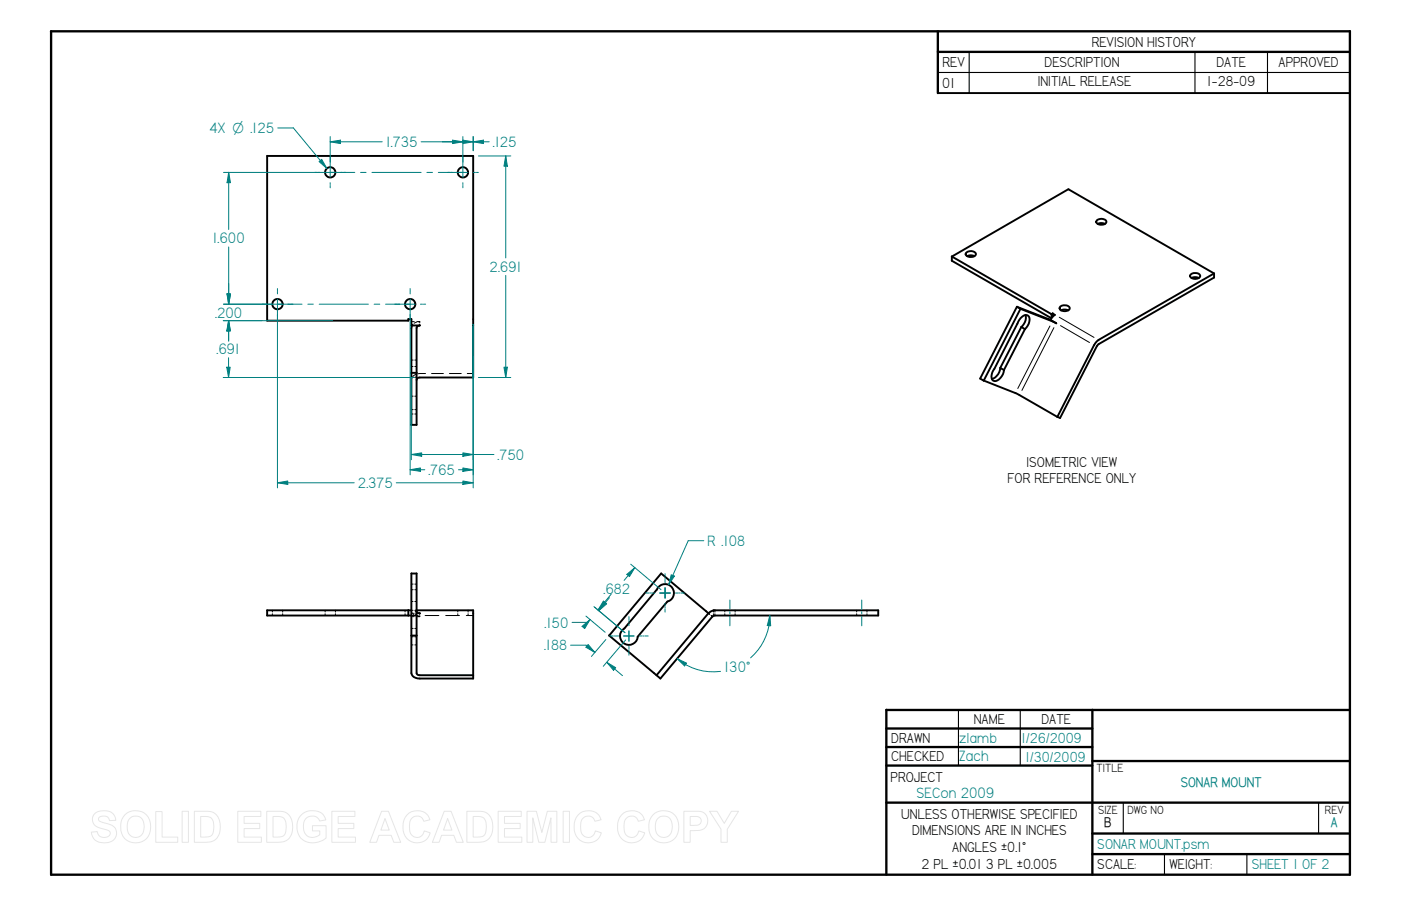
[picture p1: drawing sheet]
<svg xmlns="http://www.w3.org/2000/svg" width="432mm" height="279mm" viewBox="0 0 432 279" stroke-linecap="round" stroke-linejoin="round" font-family="sans-serif">
<g fill="none" stroke="#000" stroke-width=".72">
<path d="M15.7 9.7l400.4-.1v260.1h-400.4zM289.1 9.7v19M289.1 16h127M273.2 218.9v50.8M273.2 218.9h142.9M336.7 218.9v50.8M273.2 224.7h63.5M273.2 230.4h63.5M273.2 236.1h63.5M336.7 234.7h79.4M273.2 247.5h142.9M336.7 257h79.4"/>
<path d="M336.7 263.4h79.4"/>
</g>
<path d="M298.7 16v12.7M368.3 16v12.7M390.7 16v12.7M289.1 22.4h127M295.4 218.9v17.2M314.5 218.9v17.2M346.2 247.6v9.4M406.4 247.6v9.4M358.9 263.4v6.3M384.3 263.4v6.3" fill="none" stroke="#000" stroke-width=".34"/>
<g fill="none" stroke="#000" stroke-width=".59">
<path d="M289.1 28.7h127M329.3 58.4l44.9 25.9M329.3 58.3l-35.9 20.8v1.3M293.3 79.1l30.8 17.8 .3-.2M297.7 78.1a2.05 2.05 0 0 1 3.1 .1 1.77 1.77 0 0 1-3.1 .5zM298.1 79l.9-.3 1.3 .3M338.2 67.8l1.4-.3a1.26 1.26 0 0 1 1.4 1 1.9 1.9 0 0 1-3.1-.1zM338.3 69l.9-.2 1.4 .2M82.3 98.9h43.6v-.5h.9v2h2.6M82.3 98.9v-50.8h63.5v68.3h-16.4a.88 .88 0 0 0-1 .8M293.3 80.4l30.7 17.7M313.4 94.6l-11.3 22.2 1.1 .6 11.3-22.2"/>
<path d="M314.5 95.2l-1.1-.6 10.5 4.1M314.5 95.2l11 4.5M316.1 97.2v1.5l-.5 1.2-.8 .9M324.1 96.9v1.1M324.4 96.6l.7 .5-1.4 1.5 1.8 1.1M324.4 96.6v1.1M325.5 99.7h.1M326.9 94.5a1.76 1.76 0 0 1 2.8 .7 1.88 1.88 0 0 1-3.1-.2zM327 95.7l.9-.2 1.4 .2M366.9 84.8a2.05 2.05 0 0 1 3 .2 1.73 1.73 0 0 1-1.5 1 1.73 1.73 0 0 1-1.6-.9zM367.2 85.7l.9-.2 1.4 .2M374.2 84.3l-36.1 20.9-.9 1.2-11.3 22.2"/>
<path d="M374.2 84.3v1.3l-35.6 20.6-.5 .6M126.8 101.1v29.9h1.6v-29.9M126.8 115h1.6M127 100.4l-.2 .7M129.4 100.4a.88 .88 0 0 0-1 .7M129.4 100.3v.1M303.1 117.3l10.2 4 12.6 7.3M308.3 113.5l1.2 .6M314.8 100.8l-6.5 12.7-.7 1.9a3.1 3.1 0 0 1-1.9 1.5M314.8 100.8l1.1 .7M315.9 101.5a3.1 3.1 0 0 0 .9-4.2 2.14 2.14 0 0 0-2.6 1.3l-8.4 16.3a1.62 1.62 0 0 0 1.1 2.6l1-.5 .9-1 .7-1.9M315.9 101.5l-6.5 12.6"/>
<path d="M338.1 106.7l-11.4 22.2-.8-.3M82.3 189.8h44.5M82.3 188.2h44.5M82.3 188.2v1.6M125.9 188.2v1.6M126.8 196h1.6M128.4 188.2h17.4v21.1h-16.4a2.25 2.25 0 0 1-2.6-1.7v-30.8l1.6 .1v30.7a.84 .84 0 0 0 1 .6h16.4M128.4 188.5l.3 .4 .7 .2M129.2 189.1h.2M129.4 189.1h.1M187.7 196l14.7 12.2M196.5 196.4l9.2-10.9a2.74 2.74 0 0 0 1.3-4.5 2.74 2.74 0 0 0-4.6 .9l-10 11.9a2.73 2.73 0 0 0 0 4.7 2.73 2.73 0 0 0 4.2-2.1"/>
<path d="M217.6 188.5l-13.8-11.6-16.1 19.1M218.4 189.1l-16 19.1M219.6 190.1l-16.1 19.2-1.1-1.1M219.9 188.2v.1M220.3 188.2h50.4v1.6h-50.4M220.3 188.2l-1.4 .4-.5 .5-.8-.6M220.3 189.8l-.7 .4"/>
<circle cx="101.8" cy="53.2" r="1.59"/>
<circle cx="142.7" cy="53.2" r="1.59"/>
<circle cx="85.5" cy="93.8" r="1.59"/>
<circle cx="126.4" cy="93.8" r="1.59"/>
</g>
<g fill="none" stroke="#000" stroke-width=".31">
<path d="M126.7 99.2h1M127.3 100l-.3 .4M128.4 99.3l-.8 .4M128.5 99.2h.9M129.4 99.1v.5M129.4 100v.4M129.4 99.2h-.5M326.5 97.8l10.7 6.3M126.7 116.3h.6M126.7 111h.6M126.8 113h.5M126.9 116.6l-.1 .6"/>
<path d="M127.8 116.3h.6M127.8 113h.6M127.8 111h.6M128.2 115.4l-.9 .7M131.1 115.2l-2.3 .1M133 115.2h3.7M138.5 115.2h3.7M144 115.2h1.8M323.6 100.5l-9.9 19.3M324.8 101l-9.8 19.4M326.9 100.4l8.9 5.2M126.7 122.2h.6"/>
<path d="M126.7 126.3h.6M126.8 127.7h.5M127.8 122.2h.6M127.8 126.3h.6M127.8 127.7h.6M83.9 188.2v.5M83.9 189.3v.5M87.1 188.2v.6M87.1 189.3v.5M100.2 188.2v.5M100.2 189.3v.5M103.4 188.2v.6"/>
<path d="M103.4 189.3v.5M124.8 188.2v.5M124.8 189.3v.5M126.7 189.8h2.2M126.7 188.2h.6M126.7 190.2h1M126.7 189.1h.9M126.7 181.9h.6M126.7 196.4h.6M126.7 193.8h.6M126.7 180.1h.6M126.8 188.5l.2 .5"/>
<path d="M126.8 185.5h.5M126.8 198.9h.5M127.3 189.5l1 .5M127.8 188.2h.6M127.8 181.9h.6M127.8 185.5h.6M127.8 196.4h.6M127.8 193.8h.6M127.8 198.9h.6M127.8 180.1h.6M128 188.2v.6M128 189.3v.5"/>
<path d="M128.5 189.1h.8M128.5 190.2h.9M128.8 190.1l.6 .1M129.4 189.1v.3M129.4 189.8v.4M131 189.8h4.3M137.4 189.8h4.2M141.1 188.2v.5M141.1 189.3v.5M143.7 189.8h2.1M144.3 188.2v.6M144.3 189.3v.5"/>
<path d="M218.4 189.1l.3 .3M219.2 189.8l.4 .4M219.8 189.8h.2M219.8 188.2h.2M219.9 188.2v.6M219.9 189.3v.5M220.2 188.2h.1M220.3 189.3v.5h-.1M220.3 188.2v.6M223.4 188.2v.5M223.4 189.3v.5M226.6 188.2v.6"/>
<path d="M226.6 189.3v.5M264 188.2v.5M264 189.3v.5M267.2 188.2v.6M267.2 189.3v.5"/>
</g>
<path d="M126.8 140.2l3.2-.5v1z" fill="none" stroke="#008080" stroke-width=".31"/>
<path d="M126.8 140.2l3.2-.5v1z" fill="#008080"/>
<path d="M142.7 139.7l3.1 .5-3.1 .5z" fill="none" stroke="#008080" stroke-width=".31"/>
<path d="M142.7 139.7l3.1 .5-3.1 .5z" fill="#008080"/>
<path d="M126.8 116.6v25.2M145.8 110v31.8M155.3 113.2h1.1l-.5 3.2zM126.8 140.2h25.4" fill="none" stroke="#008080" stroke-width=".31"/>
<path d="M155.3 113.2h1.1l-.5 3.2z" fill="#008080"/>
<path d="M155.9 48.1l.5 3.2h-1.1z" fill="none" stroke="#008080" stroke-width=".31"/>
<path d="M155.9 48.1l.5 3.2h-1.1z" fill="#008080"/>
<path d="M147.4 48.1h10M155.9 48v31.5M155.9 84.9v31.5M69.9 113.2h1.1l-.6 3.2zM147.4 116.4h10" fill="none" stroke="#008080" stroke-width=".31"/>
<path d="M69.9 113.2h1.1l-.6 3.2z" fill="#008080"/>
<path d="M70.4 98.9l.6 3.2h-1.1z" fill="none" stroke="#008080" stroke-width=".31"/>
<path d="M70.4 98.9l.6 3.2h-1.1z" fill="#008080"/>
<g fill="none" stroke="#008080" stroke-width=".31">
<path d="M97 53.2h.6M97.7 53.2h.2M98 53.2h.6M100.2 53.2h9.1M101.8 48.3v.7M101.8 49.1v.2M101.8 49.4v.6M101.8 51.6v3.1M101.8 56.3v.6M101.8 57.1h.1M101.8 57.4v.5M111.1 53.2h1.7"/>
<path d="M114.6 53.2h15.2M131.6 53.2h1.7M135.1 53.2h9.2M142.7 48.3v.7M142.7 49.1v.2M142.7 49.4v.6M142.7 51.6v3.1M142.7 56.3v.6M142.7 57.1h.1M142.7 57.4v.5M145.8 53.2h.6M146.6 53.2h.1"/>
<path d="M146.9 53.2h.5M68.8 98.9h33.7M70 90.6h1l-.5 3.2zM70.4 98.8v6.1M80.7 93.8h.6M81.5 93.8h.1M81.8 93.8h.5M83.9 93.8h9.2M85.5 89v.6M85.5 89.7v.2M85.5 90v.6M85.5 92.2v3.2"/>
<path d="M85.5 97v.5M85.5 97.7v.1M85.5 98v.6M94.9 93.8h1.7M98.4 93.8h15.1M115.3 93.8h1.8M118.8 93.8h9.2M126.4 89v.6M126.4 89.7v.2M126.4 90v.6M126.4 92.2v3.2M126.4 97v.5"/>
<path d="M126.4 97.7v.1M126.4 98v.6M129.6 93.8h.5M130.3 93.8h.1M130.6 93.8h.6M68.8 116.4h59M70.4 110.3v6.1"/>
</g>
<path d="M70 90.6h1l-.5 3.2z" fill="#008080"/>
<path d="M70.5 53.2l.5 3.1h-1z" fill="none" stroke="#008080" stroke-width=".31"/>
<path d="M70.5 53.2l.5 3.1h-1z" fill="#008080"/>
<path d="M68.9 53.2h31.3M70.5 53.1v17.7M70.5 76.2v17.6M68.9 93.8h15M70.5 98.9l.5 3.2h-1z" fill="none" stroke="#008080" stroke-width=".31"/>
<path d="M70.5 98.9l.5 3.2h-1z" fill="#008080"/>
<path d="M70 90.6h1l-.5 3.2z" fill="none" stroke="#008080" stroke-width=".31"/>
<path d="M70 90.6h1l-.5 3.2z" fill="#008080"/>
<path d="M145.8 43.7l3.2-.5v1.1zM68.9 98.9h11.9M68.9 93.8h15M70.5 87.4v6.4M70.5 98.8v6.4" fill="none" stroke="#008080" stroke-width=".31"/>
<path d="M145.8 43.7l3.2-.5v1.1z" fill="#008080"/>
<path d="M139.5 43.2l3.2 .5-3.2 .6z" fill="none" stroke="#008080" stroke-width=".31"/>
<path d="M139.5 43.2l3.2 .5-3.2 .6z" fill="#008080"/>
<path d="M136.3 43.7h6.4M142.7 43.2l3.1 .5-3.1 .6zM142.7 42.1v9.5M145.8 43.7h5M145.8 42.1v4.4" fill="none" stroke="#008080" stroke-width=".31"/>
<path d="M142.7 43.2l3.1 .5-3.1 .6z" fill="#008080"/>
<path d="M101.8 43.7l3.1-.5v1.1z" fill="none" stroke="#008080" stroke-width=".31"/>
<path d="M101.8 43.7l3.1-.5v1.1z" fill="#008080"/>
<path d="M101.7 43.7h16.1M101.8 42.1v9.5M129.8 43.7h16M145.8 42.1v4.4M142.7 144.3l3.1 .6-3.1 .5z" fill="none" stroke="#008080" stroke-width=".31"/>
<path d="M142.7 144.3l3.1 .6-3.1 .5z" fill="#008080"/>
<path d="M126.4 144.9l3.2-.6v1.1z" fill="none" stroke="#008080" stroke-width=".31"/>
<path d="M126.4 144.9l3.2-.6v1.1z" fill="#008080"/>
<path d="M126.4 95.4v51M145.8 100v46.4M126.4 144.9h4.5M141.3 144.9h4.5M142.7 148.3l3.1 .6-3.1 .5z" fill="none" stroke="#008080" stroke-width=".31"/>
<path d="M142.7 148.3l3.1 .6-3.1 .5z" fill="#008080"/>
<path d="M85.5 148.9l3.2-.6v1.1z" fill="none" stroke="#008080" stroke-width=".31"/>
<path d="M85.5 148.9l3.2-.6v1.1z" fill="#008080"/>
<path d="M90.4 39.4l10.4 12.5M98.3 49.8l.8-.7 1.7 2.8zM85.5 95.4v55.1M145.8 100v50.5M85.5 148.9h23.7M122.1 148.9h23.7" fill="none" stroke="#008080" stroke-width=".31"/>
<path d="M98.3 49.8l.8-.7 1.7 2.8z" fill="#008080"/>
<path d="M85.6 39.5h4.8M208.7 203.1l2.9 1.4-.6 .9z" fill="none" stroke="#008080" stroke-width=".31"/>
<path d="M208.7 203.1l2.9 1.4-.6 .9z" fill="#008080"/>
<path d="M237.3 189.8l.2 3.2-1-.1z" fill="none" stroke="#008080" stroke-width=".31"/>
<path d="M237.3 189.8l.2 3.2-1-.1z" fill="#008080"/>
<g fill="none" stroke="#008080" stroke-width=".31">
<path d="M205 176.9v1M205 178.2v.2M205 178.7v1M181.3 198.8l2 2.4-2.7-1.6zM187.9 196.1h1M189.2 196.1h.2M189.7 196.1h1M192.2 196.1h3.2M193.8 190.2v1M193.8 191.5v.2M193.8 192v1M193.8 194.6v3.1"/>
<path d="M193.8 199.3v1M197 196.1h1M198.2 196.1h.3M198.8 196.1h1M199 182.9h1.1M200.3 182.9h.3M200.8 182.9h1M203.4 182.9h3.2M205 181.3v3.1M205 186.1v.9M205 187.3v.2M205 187.8v1"/>
<path d="M208.2 182.9h.9M209.4 182.9h.2M209.9 182.9h1M225 185v2.9M225 188.6v.7M225 190.1v2.9M237.3 189.8a17.3 17.3 0 0 1-5.9 13.1M265.6 185v2.9M265.6 188.6v.7M265.6 190.1v2.9M193.8 200.6v.2M193.8 201v1.1"/>
<path d="M208.7 203.1a17.2 17.2 0 0 0 13.4 4"/>
</g>
<path d="M181.3 198.8l2 2.4-2.7-1.6z" fill="#008080"/>
<path d="M187 204.3l2.8 1.6-.7 .8z" fill="none" stroke="#008080" stroke-width=".31"/>
<path d="M187 204.3l2.8 1.6-.7 .8z" fill="#008080"/>
<path d="M175.9 199h4.7l2.7 2.2M179.4 193.2l2.5-2.1-1.7 2.7zM186.7 197.2l-4.4 5.2M192.8 197.4l-6.9 8.1M187 204.3l4.9 4.1" fill="none" stroke="#008080" stroke-width=".31"/>
<path d="M179.4 193.2l2.5-2.1-1.7 2.7z" fill="#008080"/>
<path d="M186 185.4l.8 .7-2.5 2z" fill="none" stroke="#008080" stroke-width=".31"/>
<path d="M186 185.4l.8 .7-2.5 2z" fill="#008080"/>
<path d="M180.6 190l5.9 5M181.9 191l-.8 .9h-4.8M183 187.1l9.6 8M186.1 185.5l.9 .7-2.5 2.1zM188.4 183.2l-4.1 4.9" fill="none" stroke="#008080" stroke-width=".31"/>
<path d="M186.1 185.5l.9 .7-2.5 2.1z" fill="#008080"/>
<path d="M193.2 177.1l2.5-2.1-1.7 2.8z" fill="none" stroke="#008080" stroke-width=".31"/>
<path d="M193.2 177.1l2.5-2.1-1.7 2.8z" fill="#008080"/>
<path d="M194.4 174l9.4 7.9M195.7 175l-3.3 4M206.9 177.2l1 .5-1.8 2.6zM212.1 166.7l-6 13.6M183.3 187.2l9.3 7.9M187.8 184.3l-3.3 4" fill="none" stroke="#008080" stroke-width=".31"/>
<path d="M206.9 177.2l1 .5-1.8 2.6z" fill="#008080"/>
<path d="M212.1 166.8h4.8" fill="none" stroke="#008080" stroke-width=".31"/>
<g fill="none" stroke="#e6e6e6" stroke-width=".31">
<path d="M29.1 251a4.6 4.6 0 0 1 6 .2l.6 1.8-2 .1a1.81 1.81 0 0 0-1.5-1.5 1.81 1.81 0 0 0-1.8 1 2 2 0 0 0 2 1.2 3.6 3.6 0 0 1 3.5 2.7 3.1 3.1 0 0 1-3.8 3.4 3.4 3.4 0 0 1-3.9-3.3l1.8-.1a2.1 2.1 0 0 0 1.8 1.8 2.1 2.1 0 0 0 2.2-1.3 1.81 1.81 0 0 0-1.9-1.3 3.5 3.5 0 0 1-3.6-3l.2-1.1zM38.5 251.2a4.8 4.8 0 0 1 5.8-.5 4.8 4.8 0 0 1 2.1 5.4 4.7 4.7 0 0 1-5.5 3.8 4.7 4.7 0 0 1-3.7-5.6l.4-1.7zM39.9 252.5a2.56 2.56 0 0 1 2.8-.7 2.56 2.56 0 0 1 1.7 2.4 3.1 3.1 0 0 1-2 4 2.71 2.71 0 0 1-3.2-3.3 3.5 3.5 0 0 1 .7-2.4zM48 250.3h2v7.8h4.8v1.7h-6.8zM56.1 250.2h2v9.6h-2zM59.9 250.2h4.1a3.8 3.8 0 0 1 3.9 4.2 4.4 4.4 0 0 1-3 5.2l-5 .2zM61.8 251.8h1.9a2.51 2.51 0 0 1 2.2 3.2 3.2 3.2 0 0 1-1 2.9l-3.1 .2zM73.3 250.2h7.1v1.6h-5.2v2.1h4.9v1.6h-4.9v2.6h5.4v1.7h-7.3zM82.2 250.2h4.1a3.8 3.8 0 0 1 3.9 4.2 4.4 4.4 0 0 1-3 5.2l-5 .2zM84.2 251.8h1.8a2.51 2.51 0 0 1 2.2 3.2 3.2 3.2 0 0 1-1 2.9l-3 .2zM92.9 251.2a5.1 5.1 0 0 1 6.7 0l.8 1.7-1.9 .3a2.65 2.65 0 0 0-3.2-1.4 2.65 2.65 0 0 0-1.8 3 2.95 2.95 0 0 0 1.6 3.2 2.95 2.95 0 0 0 3.5-.6v-1.2h-2.3v-1.6h4.2v3.8a5.8 5.8 0 0 1-8.1-.4 5.5 5.5 0 0 1 .5-6.8zM102.3 250.2h7.1v1.6h-5.2v2.1h4.9v1.6h-4.9v2.6h5.4v1.7h-7.3z"/>
<path d="M117.6 250.2h2.1l3.8 9.6h-2.1l-.8-2.2h-3.8l-.8 2.2h-2zM118.7 252.4l1.3 3.6h-2.6zM125.4 251.3a4.1 4.1 0 0 1 7.1 1.5l-1.9 .5a2.22 2.22 0 0 0-2.6-1.6 2.22 2.22 0 0 0-1.8 2.4v.8a2.6 2.6 0 0 0 2.7 3.3l1.3-.7 .6-1.3 1.8 .6a4.3 4.3 0 0 1-5 3 4.3 4.3 0 0 1-3.4-4.7 5 5 0 0 1 1.2-3.8zM136.9 250.2h2.1l3.8 9.6h-2.1l-.8-2.2h-3.8l-.8 2.2h-2zM138 252.4l1.3 3.6h-2.6zM143.9 250.2h4.1a3.8 3.8 0 0 1 3.8 4.2 4.4 4.4 0 0 1-3 5.2l-4.9 .2zM145.8 251.8h1.9a2.51 2.51 0 0 1 2.2 3.2 3.2 3.2 0 0 1-1.1 2.9l-3 .2zM153.5 250.2h7.2v1.6h-5.2v2.1h4.8v1.6h-4.8v2.6h5.3v1.7h-7.3zM162.4 250.2h2.9l1.7 6.5 1.7-6.5h2.9v9.6h-1.8v-7.6l-1.9 7.6h-1.8l-1.9-7.6v7.6h-1.8zM173.6 250.2h1.9v9.6h-1.9zM178.2 251.3a4.1 4.1 0 0 1 7.1 1.5l-2 .5a2.22 2.22 0 0 0-2.5-1.6 2.22 2.22 0 0 0-1.8 2.4l-.1 .8a2.6 2.6 0 0 0 2.8 3.3l1.3-.7 .5-1.3 1.8 .6a4.3 4.3 0 0 1-5 3 4.3 4.3 0 0 1-3.3-4.7 5 5 0 0 1 1.2-3.8zM191.6 251.3a4.1 4.1 0 0 1 7 1.5l-1.9 .5a2.22 2.22 0 0 0-2.5-1.6 2.22 2.22 0 0 0-1.8 2.4l-.1 .8a2.6 2.6 0 0 0 2.8 3.3l1.2-.7 .6-1.3 1.8 .6a4.3 4.3 0 0 1-5 3 4.3 4.3 0 0 1-3.4-4.7 5 5 0 0 1 1.3-3.8z"/>
<path d="M201.3 251.2a4.8 4.8 0 0 1 5.7-.5 4.8 4.8 0 0 1 2.1 5.4 4.7 4.7 0 0 1-5.5 3.8 4.7 4.7 0 0 1-3.6-5.6l.4-1.7zM202.7 252.5a2.56 2.56 0 0 1 2.8-.7 2.56 2.56 0 0 1 1.6 2.4 3.1 3.1 0 0 1-2 4 2.71 2.71 0 0 1-3.1-3.3 3.5 3.5 0 0 1 .7-2.4zM210.8 250.2h4.5a2.99 2.99 0 0 1 2.8 3.4 2.99 2.99 0 0 1-3.5 2.5l-1.9 .1v3.6h-1.9zM212.7 251.8h2.1a1.39 1.39 0 0 1 1.3 1.7 1.39 1.39 0 0 1-1.8 1l-1.6 .1zM218.7 250.2h2.3l2.2 3.7 2.2-3.7h2.2l-3.4 5.5v4.1h-2v-4.1z"/>
</g>
<g font-size="5.2" fill="#008080">
<text x="64.6" y="41">4X O .125</text>
<text x="118.9" y="45.3">1.735</text>
<text x="151.9" y="45.3">.125</text>
<text x="65.5" y="75.1">1.600</text>
<text x="150.9" y="83.8">2.691</text>
<text x="66.3" y="97.9">.200</text>
<text x="66.8" y="109.2">.691</text>
<text x="153.4" y="141.8">.750</text>
<text x="132" y="146.4">.765</text>
<text x="110.3" y="150.5">2.375</text>
<text x="218" y="168.4">R .108</text>
<text x="186" y="183.3">.682</text>
<text x="167.9" y="193.5">.150</text>
<text x="167.7" y="200.5">.188</text>
<text x="223.2" y="207.2">130°</text>
<text x="295.7" y="234.7">Zach</text>
<text x="282.5" y="246.1">SECon 2009</text>
</g>
<g font-size="5">
<text x="336.5" y="14.4">REVISION HISTORY</text>
<text x="290.4" y="20.7">REV</text>
<text x="321.9" y="20.7">DESCRIPTION</text>
<text x="374.9" y="20.7">DATE</text>
<text x="394.1" y="20.7">APPROVED</text>
<text x="290.4" y="27.2">01</text>
<text x="319.8" y="26.5">INITIAL RELEASE</text>
<text x="372" y="26.6">1-28-09</text>
<text x="316.4" y="143.9">ISOMETRIC VIEW</text>
<text x="310.5" y="149">FOR REFERENCE ONLY</text>
<text x="300.1" y="223.4">NAME</text>
<text x="321" y="223.4">DATE</text>
<text x="274.7" y="229.1">DRAWN</text>
<text x="274.7" y="234.8">CHECKED</text>
<text x="274.5" y="241.2">PROJECT</text>
<text x="277.7" y="252.6">UNLESS OTHERWISE SPECIFIED</text>
<text x="281.1" y="257.6">DIMENSIONS ARE IN INCHES</text>
<text x="293.5" y="262.8">ANGLES ±0.1°</text>
<text x="284" y="267.8">2 PL ±0.01 3 PL ±0.005</text>
<text x="338.2" y="268.1">SCALE:</text>
<text x="360.4" y="268.1">WEIGHT:</text>
</g>
<g font-size="5" fill="#008080">
<text x="295.7" y="229">zlamb</text>
<text x="314.7" y="229.1">1/26/2009</text>
<text x="316" y="234.9">1/30/2009</text>
<text x="338.2" y="261.7">SONAR MOUNT.psm</text>
<text x="385.8" y="268.1">SHEET 1 OF 2</text>
</g>
<g font-size="4.8" fill="#008080">
<text x="363.9" y="242.7">SONAR MOUNT</text>
<text x="410.2" y="255.1">A</text>
</g>
<text font-size="4.8" x="340.3" y="255.1">B</text>
<g font-size="4.1">
<text x="337.9" y="238.1">TITLE</text>
<text x="338.4" y="251">SIZE</text>
<text x="347.5" y="251">DWG NO</text>
<text x="408.3" y="251">REV</text>
</g>
</svg>
